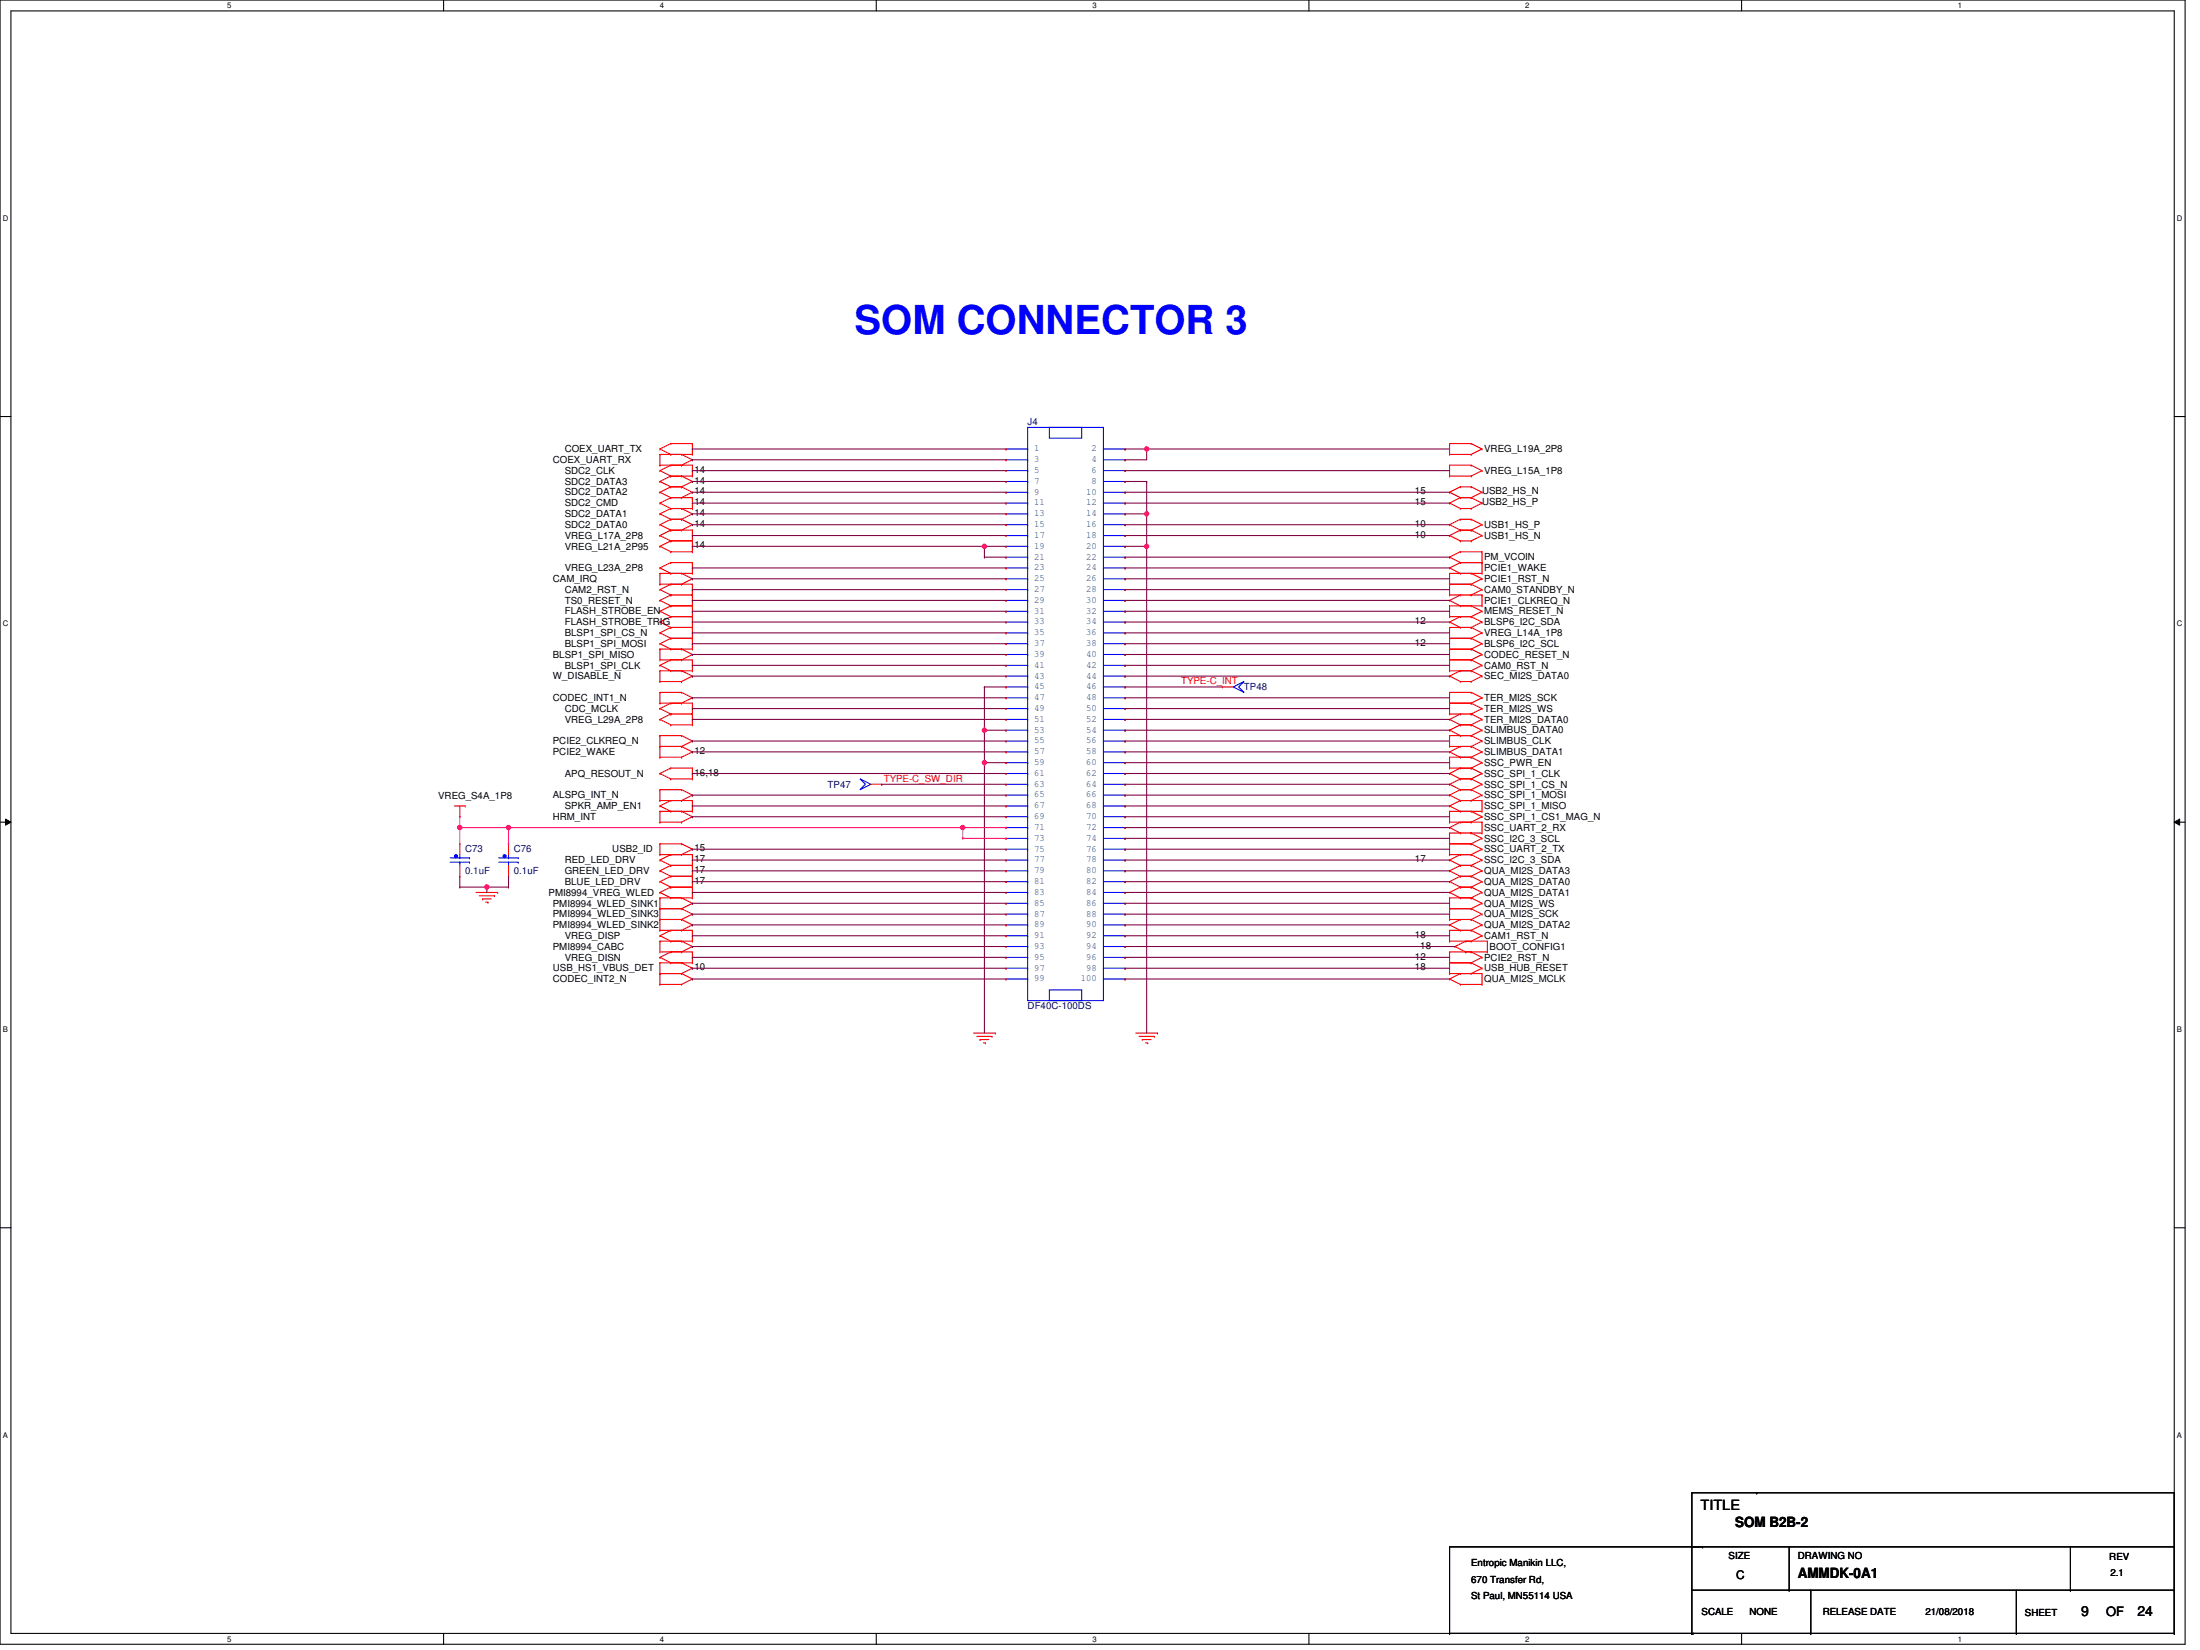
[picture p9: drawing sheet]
<svg xmlns="http://www.w3.org/2000/svg" width="610mm" height="457mm" viewBox="0 0 610 457" stroke-linecap="round" stroke-linejoin="round" font-family="sans-serif">
<path d="M0 0h605.5v455.6h-605.5zM3 3h599.5v449.6h-599.5z" fill="none" stroke="#000" stroke-width=".3"/>
<g fill="#fff">
<path d="M63 .3h1.2v2.4h-1.2z"/>
<path d="M63 452.9h1.2v2.4h-1.2z"/>
</g>
<path d="M122.9 0v3M122.9 452.6v3" fill="none" stroke="#000" stroke-width=".3"/>
<g fill="#fff">
<path d="M182.9 .3h1.1v2.4h-1.1z"/>
<path d="M182.9 452.9h1.1v2.4h-1.1z"/>
</g>
<path d="M242.8 0v3M242.8 452.6v3" fill="none" stroke="#000" stroke-width=".3"/>
<g fill="#fff">
<path d="M302.7 .3h1.2v2.4h-1.2z"/>
<path d="M302.7 452.9h1.2v2.4h-1.2z"/>
</g>
<path d="M362.7 0v3M362.7 452.6v3" fill="none" stroke="#000" stroke-width=".3"/>
<g fill="#fff">
<path d="M422.6 .3h1.2v2.4h-1.2z"/>
<path d="M422.6 452.9h1.2v2.4h-1.2z"/>
</g>
<path d="M482.6 0v3M482.6 452.6v3" fill="none" stroke="#000" stroke-width=".3"/>
<g fill="#fff">
<path d="M542.5 .3h1.2v2.4h-1.2z"/>
<path d="M542.5 452.9h1.2v2.4h-1.2z"/>
<path d="M.8 59.2h1.5v2.4h-1.5z"/>
<path d="M603.2 59.2h1.6v2.4h-1.6z"/>
<path d="M.8 171.6h1.5v2.4h-1.5z"/>
<path d="M603.2 171.6h1.6v2.4h-1.6z"/>
</g>
<path d="M0 115.4h3M602.5 115.4h3" fill="none" stroke="#000" stroke-width=".3"/>
<g fill="#fff">
<path d="M.8 284h1.4v2.4h-1.4z"/>
<path d="M603.2 284h1.4v2.4h-1.4z"/>
</g>
<path d="M0 227.8h3M602.5 227.8h3" fill="none" stroke="#000" stroke-width=".3"/>
<path d="M1.5 226.9l1.5 .9-1.5 .9zM602.5 227.8l1.5-.9v1.8z" fill="#000"/>
<path d="M1.5 226.9l1.5 .9-1.5 .9zM602.5 227.8l1.5-.9v1.8z" fill="none" stroke="#000" stroke-width=".28"/>
<g fill="#fff">
<path d="M.7 396.4h1.5v2.4h-1.5z"/>
<path d="M603.2 396.4h1.4v2.4h-1.4z"/>
</g>
<g fill="none" stroke="#000" stroke-width=".3">
<path d="M0 340.2h3M602.5 340.2h3M486.8 413.6h.1M401.7 428.6h.1M401.7 428.6h200.8M401.7 428.6v24M471.8 428.6h.1M495.8 428.6v12M573.7 428.6v12M602.5 428.6h.1M401.7 452.6h.1M401.7 452.6h200.8"/>
<path d="M468.8 452.6h.1M468.8 452.6v-39h133.7v39M468.8 440.6h133.7M469.1 452.6h.1M495.8 440.6h.1M501.8 452.6h.1M501.8 440.6v12M558.7 452.6h.1M558.7 440.6v12M573.7 440.6h.1M602.5 440.6h.1M602.5 452.6h.1"/>
</g>
<g fill="none" stroke="#f00" stroke-width=".3">
<path d="M182.9 124.4h.1M182.9 128.9h.1M182.9 125.9h.1M182.9 130.4h.1M182.9 133.4h.1M182.9 136.4h.1M182.9 139.4h.1M182.9 125.9h9M182.9 124.4l3 1.5M182.9 128.9h9M182.9 125.9v3M182.9 130.4l3 1.5"/>
<path d="M182.9 133.4l3 1.5M182.9 136.4l3 1.5M182.9 139.4l3 1.5M185.9 122.9h.1M185.9 125.9h.1M185.9 128.9h.1M185.9 131.9h.1M185.9 134.9h.1M185.9 137.9h.1M185.9 137.9h6M185.9 134.9h2.9M185.9 122.9l-3 1.5"/>
<path d="M185.9 122.9h6M185.9 128.9l-3 1.5M185.9 131.9h6M185.9 131.9l-3 1.5M185.9 134.9l-3 1.5M185.9 137.9l-3 1.5M188.8 125.9h.1M188.8 128.9h.1M188.8 131.9h.1M188.8 134.9h.1M188.8 137.9h.1M188.8 125.9l3.1 1.5"/>
<path d="M188.8 131.9l3.1 1.5M188.8 134.9l3.1 1.5M191.9 122.9h.1M191.9 125.9h.1M191.9 127.4h.1M191.9 128.9h.1M191.9 131.9h.1M191.9 133.4h.1M191.9 136.4h.1M191.9 137.9h.1M191.9 122.9v3M191.9 128.9v3"/>
<path d="M191.9 137.9v3M191.9 127.4l-3.1 1.5M191.9 133.4l-3.1 1.5M191.9 136.4l-3.1 1.5M401.7 136.4h.1M401.7 139.4h.1M401.7 125.9h.1M401.7 122.9h.1M401.7 131.9h.1M401.7 128.9h.1M401.7 136.4l2.9 1.5M401.7 139.4l2.9 1.5"/>
<path d="M401.7 122.9h5.9M401.7 125.9h5.9M401.7 128.9h5.9M401.7 131.9h5.9M401.7 122.9v3M401.7 128.9v3M404.6 137.9h.1M404.6 134.9h.1M404.6 137.9h3M404.6 134.9l-2.9 1.5M404.6 134.9h3M404.6 137.9l-2.9 1.5"/>
<path d="M407.6 137.9h.1M407.6 134.9h.1M407.6 122.9h.1M407.6 125.9h.1M407.6 128.9h.1M407.6 131.9h.1M407.6 134.9l3.1 1.5M407.6 137.9l3.1 1.5M407.6 122.9l3.1 1.5M407.6 128.9l3.1 1.5M410.7 136.4h.1M410.7 139.4h.1"/>
<path d="M410.7 124.4h.1M410.7 130.4h.1M410.7 136.4l-3.1 1.5M410.7 139.4l-3.1 1.5M410.7 124.4l-3.1 1.5M410.7 130.4l-3.1 1.5M182.9 142.4h.1M182.9 145.4h.1M182.9 148.4h.1M182.9 151.4h.1M182.9 157.4h.1M182.9 158.9h.1"/>
<path d="M182.9 158.9v3M182.9 142.4l3 1.5M182.9 145.4l3 1.5M182.9 148.4l3 1.5M182.9 151.4l3 1.5M182.9 158.9h9M182.9 157.4l3 1.5M185.9 140.9h.1M185.9 143.9h.1M185.9 146.9h.1M185.9 149.9h.1M185.9 152.9h.1"/>
<path d="M185.9 155.9h.1M185.9 158.9h.1M185.9 140.9h6M185.9 140.9l-3 1.5M185.9 143.9h2.9M185.9 143.9l-3 1.5M185.9 146.9h6M185.9 146.9l-3 1.5M185.9 149.9h6M185.9 149.9l-3 1.5M185.9 152.9h6M185.9 155.9l-3 1.5"/>
<path d="M185.9 155.9h6M188.8 140.9h.1M188.8 143.9h.1M188.8 146.9h.1M188.8 158.9h.1M188.8 140.9l3.1 1.5M188.8 143.9l3.1 1.5M188.8 158.9l3.1 1.5M191.9 140.9h.1M191.9 142.4h.1M191.9 145.4h.1M191.9 146.9h.1"/>
<path d="M191.9 149.9h.1M191.9 152.9h.1M191.9 155.9h.1M191.9 158.9h.1M191.9 146.9v6M191.9 155.9v3M191.9 142.4l-3.1 1.5M191.9 145.4l-3.1 1.5M401.7 145.4h.1M401.7 148.4h.1M401.7 154.4h.1M401.7 157.4h.1"/>
<path d="M401.7 158.9h.1M401.7 158.9h9M401.7 158.9v6M401.7 145.4l2.9 1.5M401.7 148.4l2.9 1.5M401.7 154.4l2.9 1.5M401.7 157.4l2.9 1.5M404.6 140.9h.1M404.6 143.9h.1M404.6 146.9h.1M404.6 149.9h.1M404.6 152.9h.1"/>
<path d="M404.6 155.9h.1M404.6 158.9h.1M404.6 140.9h3M404.6 143.9h3M404.6 146.9h3M404.6 149.9h3M404.6 152.9h6.1M404.6 155.9h6.1M404.6 143.9l-2.9 1.5M404.6 146.9l-2.9 1.5M404.6 152.9l-2.9 1.5M404.6 155.9l-2.9 1.5"/>
<path d="M407.6 140.9h.1M407.6 143.9h.1M407.6 146.9h.1M407.6 149.9h.1M407.6 158.9h.1M407.6 143.9l3.1 1.5M407.6 146.9l3.1 1.5M407.6 158.9l3.1 1.5M410.7 145.4h.1M410.7 148.4h.1M410.7 152.9h.1M410.7 155.9h.1"/>
<path d="M410.7 158.9h.1M410.7 145.4l-3.1 1.5M410.7 148.4l-3.1 1.5M410.7 152.9v6M182.9 161.9h.1M182.9 163.4h.1M182.9 166.4h.1M182.9 169.4h.1M182.9 172.4h.1M182.9 175.4h.1M182.9 178.4h.1M182.9 179.9h.1"/>
<path d="M182.9 179.9v3M182.9 161.9h9M182.9 163.4l3 1.5M182.9 166.4l3 1.5M182.9 169.4l3 1.5M182.9 172.4l3 1.5M182.9 175.4l3 1.5M182.9 179.9h9M182.9 178.4l3 1.5M185.9 161.9h.1M185.9 164.9h.1M185.9 167.9h.1"/>
<path d="M185.9 170.9h.1M185.9 173.9h.1M185.9 176.9h.1M185.9 179.9h.1M185.9 161.9l-3 1.5M185.9 164.9h6M185.9 164.9l-3 1.5M185.9 167.9h6M185.9 167.9l-3 1.5M185.9 170.9h6M185.9 170.9l-3 1.5M185.9 173.9h6"/>
<path d="M185.9 173.9l-3 1.5M185.9 176.9h6M185.9 176.9l-3 1.5M188.8 161.9h.1M188.8 179.9h.1M188.8 179.9l3.1 1.5M191.9 160.4h.1M191.9 161.9h.1M191.9 164.9h.1M191.9 167.9h.1M191.9 170.9h.1M191.9 173.9h.1"/>
<path d="M191.9 176.9h.1M191.9 179.9h.1M191.9 161.9v18M191.9 160.4l-3.1 1.5M401.7 164.9h.1M401.7 161.9h.1M401.7 166.4h.1M401.7 170.9h.1M401.7 167.9h.1M401.7 172.4h.1M401.7 176.9h.1M401.7 173.9h.1"/>
<path d="M401.7 179.9h.1M401.7 161.9h5.9M401.7 164.9h9M401.7 167.9h9M401.7 170.9h5.9M401.7 173.9h5.9M401.7 176.9h5.9M401.7 179.9h5.9M401.7 167.9v3M401.7 173.9v12M401.7 166.4l2.9 1.5M401.7 172.4l2.9 1.5"/>
<path d="M404.6 164.9h.1M404.6 167.9h.1M404.6 170.9h.1M404.6 173.9h.1M404.6 164.9l-2.9 1.5M404.6 170.9l-2.9 1.5M407.6 161.9h.1M407.6 164.9h.1M407.6 167.9h.1M407.6 170.9h.1M407.6 173.9h.1M407.6 176.9h.1"/>
<path d="M407.6 179.9h.1M407.6 161.9l3.1 1.5M407.6 167.9l3.1 1.5M407.6 170.9l3.1 1.5M407.6 173.9l3.1 1.5M407.6 176.9l3.1 1.5M407.6 179.9l3.1 1.5M410.7 163.4h.1M410.7 164.9h.1M410.7 167.9h.1M410.7 169.4h.1M410.7 172.4h.1"/>
<path d="M410.7 160.4h.1M410.7 175.4h.1M410.7 178.4h.1M410.7 163.4l-3.1 1.5M410.7 164.9v3M410.7 169.4l-3.1 1.5M410.7 172.4l-3.1 1.5M410.7 160.4l-3.1 1.5M410.7 175.4l-3.1 1.5M410.7 178.4l-3.1 1.5M182.9 182.9h.1M182.9 184.4h.1"/>
<path d="M182.9 188.8h.1M182.9 185.9h.1M182.9 194.8h.1M182.9 191.9h.1M182.9 196.3h.1M182.9 199.3h.1M182.9 185.9v2.9M182.9 191.9v2.9M182.9 182.9h9M182.9 185.9h9M182.9 184.4l3 1.5M182.9 188.8h5.9"/>
<path d="M182.9 191.9h5.9M182.9 194.8h9M182.9 196.3l3 1.5M182.9 199.3l3 1.5M185.9 182.9h.1M185.9 185.9h.1M185.9 194.8h.1M185.9 197.8h.1M185.9 182.9l-3 1.5M185.9 194.8l-3 1.5M185.9 197.8h6M185.9 197.8l-3 1.5"/>
<path d="M188.8 182.9h.1M188.8 185.9h.1M188.8 188.8h.1M188.8 191.9h.1M188.8 194.8h.1M188.8 185.9l3.1 1.4M188.8 191.9l3.1 1.5M191.9 181.4h.1M191.9 182.9h.1M191.9 185.9h.1M191.9 187.3h.1M191.9 193.4h.1"/>
<path d="M191.9 194.8h.1M191.9 197.8h.1M191.9 182.9v3M191.9 194.8v6M191.9 181.4l-3.1 1.5M191.9 187.3l-3.1 1.5M191.9 193.4l-3.1 1.4M401.7 182.9h.1M401.7 185.9h.1M401.7 187.3h.1M401.7 194.8h.1M401.7 191.9h.1"/>
<path d="M401.7 197.8h.1M401.7 199.3h.1M401.7 182.9h5.9M401.7 185.9h5.9M401.7 191.9h5.9M401.7 194.8h5.9M401.7 197.8h5.9M401.7 191.9v5.9M401.7 187.3l2.9 1.5M401.7 199.3l2.9 1.5M404.6 185.9h.1M404.6 188.8h.1"/>
<path d="M404.6 197.8h.1M404.6 188.8h3M404.6 185.9l-2.9 1.4M404.6 197.8l-2.9 1.5M407.6 182.9h.1M407.6 185.9h.1M407.6 188.8h.1M407.6 191.9h.1M407.6 194.8h.1M407.6 197.8h.1M407.6 182.9l3.1 1.5M407.6 185.9l3.1 1.4"/>
<path d="M407.6 191.9l3.1 1.5M407.6 194.8l3.1 1.5M407.6 197.8l3.1 1.5M410.7 181.4h.1M410.7 184.4h.1M410.7 187.3h.1M410.7 193.4h.1M410.7 196.3h.1M410.7 199.3h.1M410.7 181.4l-3.1 1.5M410.7 184.4l-3.1 1.5M410.7 187.3l-3.1 1.5"/>
<path d="M410.7 193.4l-3.1 1.4M410.7 196.3l-3.1 1.5M410.7 199.3l-3.1 1.5M182.9 206.8h.1M182.9 203.8h.1M182.9 209.8h.1M182.9 214.3h.1M182.9 218.8h.1M182.9 203.8v6M182.9 218.8v3M182.9 203.8h5.9M182.9 206.8h5.9"/>
<path d="M182.9 209.8h5.9M182.9 214.3l3 1.5M182.9 218.8h5.9M185.9 200.8h.1M185.9 212.8h.1M185.9 215.8h.1M185.9 200.8h6M185.9 212.8l-3 1.5M185.9 212.8h6M185.9 215.8h6M188.8 203.8h.1M188.8 206.8h.1"/>
<path d="M188.8 209.8h.1M188.8 218.8h.1M188.8 203.8l3.1 1.5M188.8 206.8l3.1 1.5M188.8 218.8l3.1 1.5M191.9 200.8h.1M191.9 205.3h.1M191.9 208.3h.1M191.9 212.8h.1M191.9 215.8h.1M191.9 212.8v3M191.9 205.3l-3.1 1.5"/>
<path d="M191.9 208.3l-3.1 1.5M401.7 202.3h.1M401.7 206.8h.1M401.7 203.8h.1M401.7 208.3h.1M401.7 212.8h.1M401.7 209.8h.1M401.7 214.3h.1M401.7 217.3h.1M401.7 203.8h5.9M401.7 206.8h5.9M401.7 209.8h5.9"/>
<path d="M401.7 212.8h5.9M401.7 203.8v3M401.7 209.8v3M401.7 202.3l2.9 1.5M401.7 208.3l2.9 1.5M401.7 214.3l2.9 1.5M401.7 217.3l2.9 1.5M404.6 200.8h.1M404.6 203.8h.1M404.6 206.8h.1M404.6 209.8h.1M404.6 212.8h.1"/>
<path d="M404.6 215.8h.1M404.6 218.8h.1M404.6 200.8h3M404.6 215.8h3M404.6 218.8h3M404.6 200.8l-2.9 1.5M404.6 206.8l-2.9 1.5M404.6 212.8l-2.9 1.5M404.6 215.8l-2.9 1.5M404.6 218.8l-2.9 1.5M407.6 200.8h.1M407.6 203.8h.1"/>
<path d="M407.6 206.8h.1M407.6 209.8h.1M407.6 212.8h.1M407.6 215.8h.1M407.6 218.8h.1M407.6 200.8l3.1 1.5M407.6 203.8l3.1 1.5M407.6 206.8l3.1 1.5M407.6 209.8l3.1 1.5M407.6 212.8l3.1 1.5M407.6 215.8l3.1 1.5M407.6 218.8l3.1 1.5"/>
<path d="M410.7 202.3h.1M410.7 205.3h.1M410.7 208.3h.1M410.7 211.3h.1M410.7 214.3h.1M410.7 217.3h.1M410.7 202.3l-3.1 1.5M410.7 205.3l-3.1 1.5M410.7 208.3l-3.1 1.5M410.7 211.3l-3.1 1.5M410.7 214.3l-3.1 1.5M410.7 217.3l-3.1 1.5"/>
<path d="M125.9 223.3h3M127.4 226.3h.1M127.4 223.3v3M128.9 223.3h.1M182.9 221.8h.1M182.9 223.3h.1M182.9 227.8h.1M182.9 224.8h.1M182.9 236.8h.1M182.9 233.8h.1M182.9 238.3h.1M182.9 224.8v3"/>
<path d="M182.9 233.8v3M182.9 221.8h9M182.9 224.8h9M182.9 223.3l3 1.5M182.9 227.8h5.9M182.9 233.8h5.9M182.9 236.8h9M182.9 238.3l3 1.5M185.9 221.8h.1M185.9 224.8h.1M185.9 236.8h.1M185.9 239.8h.1"/>
<path d="M185.9 221.8l-3 1.5M185.9 236.8l-3 1.5M185.9 239.8h6M185.9 239.8l-3 1.5M188.8 221.8h.1M188.8 224.8h.1M188.8 227.8h.1M188.8 233.8h.1M188.8 236.8h.1M188.8 224.8l3.1 1.5M188.8 233.8l3.1 1.5M191.9 220.3h.1"/>
<path d="M191.9 221.8h.1M191.9 224.8h.1M191.9 226.3h.1M191.9 235.3h.1M191.9 236.8h.1M191.9 239.8h.1M191.9 221.8v3M191.9 236.8v12M191.9 220.3l-3.1 1.5M191.9 226.3l-3.1 1.5M191.9 235.3l-3.1 1.5M401.7 220.3h.1"/>
<path d="M401.7 223.3h.1M401.7 227.8h.1M401.7 224.8h.1M401.7 229.3h.1M401.7 233.8h.1M401.7 230.8h.1M401.7 236.8h.1M401.7 238.3h.1M401.7 224.8h9M401.7 227.8h9M401.7 233.8h5.9M401.7 236.8h5.9"/>
<path d="M401.7 224.8v3M401.7 230.8v6M401.7 220.3l2.9 1.5M401.7 223.3l2.9 1.5M401.7 230.8h9M401.7 229.3l2.9 1.5M401.7 238.3l2.9 1.5M404.6 221.8h.1M404.6 224.8h.1M404.6 227.8h.1M404.6 230.8h.1M404.6 236.8h.1"/>
<path d="M404.6 239.8h.1M404.6 221.8h6.1M404.6 239.8h3M404.6 221.8l-2.9 1.5M404.6 227.8l-2.9 1.5M404.6 236.8l-2.9 1.5M404.6 239.8l-2.9 1.5M407.6 221.8h.1M407.6 224.8h.1M407.6 227.8h.1M407.6 230.8h.1M407.6 233.8h.1"/>
<path d="M407.6 236.8h.1M407.6 239.8h.1M407.6 224.8l3.1 1.5M407.6 230.8l3.1 1.5M407.6 233.8l3.1 1.5M407.6 236.8l3.1 1.5M407.6 239.8l3.1 1.5M410.7 220.3h.1M410.7 221.8h.1M410.7 224.8h.1M410.7 226.3h.1M410.7 227.8h.1"/>
<path d="M410.7 230.8h.1M410.7 232.3h.1M410.7 235.3h.1M410.7 238.3h.1M410.7 221.8v3M410.7 227.8v3M410.7 220.3l-3.1 1.5M410.7 226.3l-3.1 1.5M410.7 232.3l-3.1 1.5M410.7 235.3l-3.1 1.5M410.7 238.3l-3.1 1.5M131.9 247.3h6"/>
<path d="M132.8 248.2h4.2M133.7 249.1h.1M133.7 249.1h2.4M134.6 250h.6M135.2 250h.1M137 248.2h.1M137.9 247.3h.1M182.9 241.3h.1M182.9 244.3h.1M182.9 247.3h.1M182.9 251.8h.1M182.9 248.8h.1"/>
<path d="M182.9 254.8h.1M182.9 257.8h.1M182.9 259.3h.1M182.9 248.8v9M182.9 241.3l3 1.5M182.9 244.3l3 1.5M182.9 248.8h9M182.9 247.3l3 1.5M182.9 251.8h5.9M182.9 254.8h5.9M182.9 257.8h9M182.9 259.3l3 1.5"/>
<path d="M185.9 242.8h.1M185.9 245.8h.1M185.9 248.8h.1M185.9 257.8h.1M185.9 242.8h6M185.9 242.8l-3 1.5M185.9 245.8h6M185.9 245.8l-3 1.5M185.9 257.8l-3 1.5M188.8 248.8h.1M188.8 251.8h.1M188.8 254.8h.1"/>
<path d="M188.8 257.8h.1M188.8 248.8l3.1 1.5M188.8 251.8l3.1 1.5M188.8 254.8l3.1 1.5M191.9 242.8h.1M191.9 245.8h.1M191.9 248.8h.1M191.9 250.3h.1M191.9 253.3h.1M191.9 256.3h.1M191.9 257.8h.1M191.9 257.8v3"/>
<path d="M191.9 250.3l-3.1 1.5M191.9 253.3l-3.1 1.5M191.9 256.3l-3.1 1.5M401.7 241.3h.1M401.7 244.3h.1M401.7 247.3h.1M401.7 251.8h.1M401.7 248.8h.1M401.7 254.8h.1M401.7 256.3h.1M401.7 257.8h.1M401.7 248.8h5.9"/>
<path d="M401.7 251.8h5.9M401.7 254.8h5.9M401.7 257.8h5.9M401.7 248.8v6M401.7 257.8v3M401.7 241.3l2.9 1.5M401.7 244.3l2.9 1.5M401.7 247.3l2.9 1.5M401.7 256.3l2.9 1.5M404.6 242.8h.1M404.6 245.8h.1M404.6 248.8h.1"/>
<path d="M404.6 254.8h.1M404.6 257.8h.1M404.6 242.8h3M404.6 245.8h3M404.6 242.8l-2.9 1.5M404.6 245.8l-2.9 1.5M404.6 254.8l-2.9 1.5M407.6 242.8h.1M407.6 245.8h.1M407.6 248.8h.1M407.6 251.8h.1M407.6 254.8h.1"/>
<path d="M407.6 257.8h.1M407.6 242.8l3.1 1.5M407.6 245.8l3.1 1.5M407.6 248.8l3.1 1.5M407.6 251.8l3.1 1.5M407.6 254.8l3.1 1.5M407.6 257.8l3.1 1.5M410.7 241.3h.1M410.7 244.3h.1M410.7 247.3h.1M410.7 250.3h.1M410.7 253.3h.1"/>
<path d="M410.7 256.3h.1M410.7 259.3h.1M410.7 241.3l-3.1 1.5M410.7 244.3l-3.1 1.5M410.7 247.3l-3.1 1.5M410.7 250.3l-3.1 1.5M410.7 253.3l-3.1 1.5M410.7 256.3l-3.1 1.5M410.7 259.3l-3.1 1.5M182.9 263.8h.1M182.9 260.8h.1M182.9 265.3h.1"/>
<path d="M182.9 269.8h.1M182.9 266.8h.1M182.9 272.8h.1M182.9 260.8v3M182.9 266.8v6M182.9 260.8h9M182.9 263.8h9M182.9 266.8h9M182.9 265.3l3 1.5M182.9 269.8h5.9M182.9 272.8h5.9M185.9 260.8h.1"/>
<path d="M185.9 263.8h.1M185.9 266.8h.1M185.9 263.8l-3 1.5M188.8 260.8h.1M188.8 263.8h.1M188.8 266.8h.1M188.8 269.8h.1M188.8 272.8h.1M188.8 260.8l3.1 1.5M188.8 266.8l3.1 1.5M188.8 269.8l3.1 1.5M191.9 260.8h.1"/>
<path d="M191.9 262.3h.1M191.9 263.8h.1M191.9 266.8h.1M191.9 268.3h.1M191.9 271.3h.1M191.9 263.8v3M191.9 262.3l-3.1 1.5M191.9 268.3l-3.1 1.5M191.9 271.3l-3.1 1.5M401.7 260.8h.1M401.7 266.8h.1M401.7 263.8h.1"/>
<path d="M401.7 269.8h.1M401.7 271.3h.1M401.7 260.8h10.4M401.7 263.8h10.4M401.7 266.8h5.9M401.7 269.8h9M401.7 263.8v6M401.7 271.3l2.9 1.5M403.2 262.3h.1M403.2 262.3l2.9 1.5M404.6 269.8h.1M404.6 272.8h.1"/>
<path d="M404.6 272.8h6.1M404.6 269.8l-2.9 1.5M406.1 260.8h.1M406.1 263.8h.1M406.1 260.8l-2.9 1.5M407.6 260.8h.1M407.6 263.8h.1M407.6 266.8h.1M407.6 269.8h.1M407.6 263.8l3.1 1.5M407.6 266.8l3.1 1.5M410.7 265.3h.1"/>
<path d="M410.7 268.3h.1M410.7 269.8h.1M410.7 272.8h.1M410.7 269.8v3M410.7 265.3l-3.1 1.5M410.7 268.3l-3.1 1.5M412.1 260.8h.1M412.1 263.8h.1M412.1 260.8v3M269.8 286.3h6M270.7 287.2h4.2M271.6 288.1h.1"/>
<path d="M271.6 288.1h2.4M272.5 289h.6M273.1 289h.1M274.9 287.2h.1M275.8 286.3h.1M314.7 286.3h6M315.6 287.2h4.2M316.5 288.1h.1M316.5 288.1h2.4M317.4 289h.6M318 289h.1M319.8 287.2h.1"/>
<path d="M320.7 286.3h.1"/>
</g>
<path d="M138.2 238.9h5.4M138.2 237.7h5.4M140.9 238.9h.1M140.9 238.9v.9M143.6 238.9h.1M143.6 237.7h.1" fill="none" stroke="#00f" stroke-width=".3"/>
<circle cx="139.8" cy="237.2" r=".43" fill="#00f"/>
<g fill="none" stroke="#00f" stroke-width=".3">
<path d="M284.8 118.4h21v158.9h-21zM290.8 118.4h8.9v3h-8.9zM278.8 124.4h6M278.8 127.4h6M278.8 130.4h6M278.8 133.4h6M278.8 136.4h6M278.8 139.4h6M284.8 124.4h.1M284.8 127.4h.1M284.8 130.4h.1M284.8 133.4h.1"/>
<path d="M284.8 136.4h.1M284.8 139.4h.1M305.8 124.4h.1M305.8 127.4h.1M305.8 130.4h.1M305.8 133.4h.1M305.8 136.4h.1M305.8 139.4h.1M305.8 124.4h5.9M305.8 127.4h5.9M305.8 130.4h5.9M305.8 133.4h5.9"/>
<path d="M305.8 136.4h5.9M305.8 139.4h5.9M278.8 142.4h6M278.8 145.4h6M278.8 148.4h6M278.8 151.4h6M278.8 154.4h6M278.8 157.4h6M284.8 142.4h.1M284.8 145.4h.1M284.8 148.4h.1M284.8 151.4h.1"/>
<path d="M284.8 154.4h.1M284.8 157.4h.1M305.8 142.4h.1M305.8 145.4h.1M305.8 148.4h.1M305.8 151.4h.1M305.8 154.4h.1M305.8 157.4h.1M305.8 142.4h5.9M305.8 145.4h5.9M305.8 148.4h5.9M305.8 151.4h5.9"/>
<path d="M305.8 154.4h5.9M305.8 157.4h5.9M278.8 160.4h6M278.8 163.4h6M278.8 166.4h6M278.8 169.4h6M278.8 172.4h6M278.8 175.4h6M278.8 178.4h6M284.8 160.4h.1M284.8 163.4h.1M284.8 166.4h.1"/>
<path d="M284.8 169.4h.1M284.8 172.4h.1M284.8 175.4h.1M284.8 178.4h.1M305.8 160.4h.1M305.8 163.4h.1M305.8 166.4h.1M305.8 169.4h.1M305.8 172.4h.1M305.8 175.4h.1M305.8 178.4h.1M305.8 160.4h5.9"/>
<path d="M305.8 163.4h5.9M305.8 166.4h5.9M305.8 169.4h5.9M305.8 172.4h5.9M305.8 175.4h5.9M305.8 178.4h5.9M278.8 181.4h6M278.8 184.4h6M278.8 187.3h6M278.8 190.4h6M278.8 193.4h6M278.8 196.3h6"/>
<path d="M278.8 199.3h6M284.8 181.4h.1M284.8 184.4h.1M284.8 187.3h.1M284.8 190.4h.1M284.8 193.4h.1M284.8 196.3h.1M284.8 199.3h.1M305.8 181.4h.1M305.8 184.4h.1M305.8 187.3h.1M305.8 190.4h.1"/>
<path d="M305.8 193.4h.1M305.8 196.3h.1M305.8 199.3h.1M305.8 181.4h5.9M305.8 184.4h5.9M305.8 187.3h5.9M305.8 190.4h5.9M305.8 193.4h5.9M305.8 196.3h5.9M305.8 199.3h5.9M238.3 215.8l3 1.5-3 1.5 1.5-1.5zM278.8 202.3h6"/>
<path d="M278.8 205.3h6M278.8 208.3h6M278.8 211.3h6M278.8 214.3h6M278.8 217.3h6M284.8 202.3h.1M284.8 205.3h.1M284.8 208.3h.1M284.8 211.3h.1M284.8 214.3h.1M284.8 217.3h.1M305.8 202.3h.1"/>
<path d="M305.8 205.3h.1M305.8 208.3h.1M305.8 211.3h.1M305.8 214.3h.1M305.8 217.3h.1M305.8 202.3h5.9M305.8 205.3h5.9M305.8 208.3h5.9M305.8 211.3h5.9M305.8 214.3h5.9M305.8 217.3h5.9M124.7 238.9h5.4"/>
<path d="M124.7 237.7h5.4M127.4 238.9h.1M127.4 238.9v.9M130.1 238.9h.1M130.1 237.7h.1M140.9 237.7h.1M140.9 236.8v.9M278.8 220.3h6M278.8 223.3h6M278.8 226.3h6M278.8 229.3h6M278.8 232.3h6"/>
<path d="M278.8 235.3h6M278.8 238.3h6M284.8 220.3h.1M284.8 223.3h.1M284.8 226.3h.1M284.8 229.3h.1M284.8 232.3h.1M284.8 235.3h.1M284.8 238.3h.1M305.8 220.3h.1M305.8 223.3h.1M305.8 226.3h.1"/>
<path d="M305.8 229.3h.1M305.8 232.3h.1M305.8 235.3h.1M305.8 238.3h.1M305.8 220.3h5.9M305.8 223.3h5.9M305.8 226.3h5.9M305.8 229.3h5.9M305.8 232.3h5.9M305.8 235.3h5.9M305.8 238.3h5.9M278.8 241.3h6"/>
<path d="M278.8 244.3h6M278.8 247.3h6M278.8 253.3h6M278.8 250.3h6M278.8 256.3h6M278.8 259.3h6M284.8 241.3h.1M284.8 244.3h.1M284.8 247.3h.1M284.8 250.3h.1M284.8 253.3h.1M284.8 256.3h.1"/>
<path d="M284.8 259.3h.1M305.8 241.3h.1M305.8 244.3h.1M305.8 253.3h.1M305.8 247.3h.1M305.8 256.3h.1M305.8 250.3h.1M305.8 259.3h.1M305.8 241.3h5.9M305.8 244.3h5.9M305.8 247.3h5.9M305.8 253.3h5.9"/>
<path d="M305.8 250.3h5.9M305.8 256.3h5.9M305.8 259.3h5.9M278.8 262.3h6M278.8 265.3h6M278.8 268.3h6M278.8 271.3h6M284.8 262.3h.1M284.8 265.3h.1M284.8 268.3h.1M284.8 271.3h.1M290.8 274.3h8.9v3h-8.9z"/>
<path d="M305.8 262.3h.1M305.8 265.3h.1M305.8 268.3h.1M305.8 271.3h.1M305.8 262.3h5.9M305.8 265.3h5.9M305.8 268.3h5.9M305.8 271.3h5.9"/>
<circle cx="139.8" cy="237.2" r=".43"/>
</g>
<g fill="none" stroke="#f00" stroke-width=".3">
<path d="M278.8 124.4h.1M278.8 127.4h.1M278.8 130.4h.1M278.8 133.4h.1M278.8 136.4h.1M278.8 139.4h.1M311.7 124.4h.1M311.7 127.4h.1M311.7 130.4h.1M311.7 133.4h.1M311.7 136.4h.1M311.7 139.4h.1"/>
<path d="M278.8 142.4h.1M278.8 145.4h.1M278.8 148.4h.1M278.8 151.4h.1M278.8 154.4h.1M278.8 157.4h.1M311.7 142.4h.1M311.7 145.4h.1M311.7 148.4h.1M311.7 151.4h.1M311.7 154.4h.1M311.7 157.4h.1"/>
<path d="M278.8 160.4h.1M278.8 163.4h.1M278.8 166.4h.1M278.8 169.4h.1M278.8 172.4h.1M278.8 175.4h.1M278.8 178.4h.1M311.7 160.4h.1M311.7 163.4h.1M311.7 166.4h.1M311.7 169.4h.1M311.7 172.4h.1"/>
<path d="M311.7 175.4h.1M311.7 178.4h.1M278.8 181.4h.1M278.8 184.4h.1M278.8 187.3h.1M278.8 190.4h.1M278.8 193.4h.1M278.8 196.3h.1M278.8 199.3h.1M311.7 181.4h.1M311.7 184.4h.1M311.7 187.3h.1"/>
<path d="M311.7 190.4h.1M311.7 193.4h.1M311.7 196.3h.1M311.7 199.3h.1M241.3 217.3h3M244.3 217.3h.1M278.8 202.3h.1M278.8 205.3h.1M278.8 208.3h.1M278.8 211.3h.1M278.8 214.3h.1M278.8 217.3h.1"/>
<path d="M311.7 202.3h.1M311.7 205.3h.1M311.7 208.3h.1M311.7 211.3h.1M311.7 214.3h.1M311.7 217.3h.1M140.9 233.8h.1M140.9 233.8v3M140.9 239.8v3M278.8 220.3h.1M278.8 223.3h.1M278.8 226.3h.1"/>
<path d="M278.8 229.3h.1M278.8 232.3h.1M278.8 235.3h.1M278.8 238.3h.1M311.7 220.3h.1M311.7 223.3h.1M311.7 226.3h.1M311.7 229.3h.1M311.7 232.3h.1M311.7 235.3h.1M311.7 238.3h.1M140.9 242.8h.1"/>
<path d="M278.8 241.3h.1M278.8 244.3h.1M278.8 247.3h.1M278.8 250.3h.1M278.8 253.3h.1M278.8 256.3h.1M278.8 259.3h.1M311.7 241.3h.1M311.7 244.3h.1M311.7 253.3h.1M311.7 247.3h.1M311.7 256.3h.1"/>
<path d="M311.7 250.3h.1M311.7 259.3h.1M278.8 262.3h.1M278.8 265.3h.1M278.8 268.3h.1M278.8 271.3h.1M311.7 262.3h.1M311.7 265.3h.1M311.7 268.3h.1M311.7 271.3h.1"/>
</g>
<circle cx="126.4" cy="237.2" r=".43" fill="#00f"/>
<g fill="none" stroke="#00f" stroke-width=".3">
<path d="M341.7 190.4l3-1.6-1.5 1.6 1.5 1.5zM127.4 237.7h.1M127.4 236.8v.9"/>
<circle cx="126.4" cy="237.2" r=".43"/>
</g>
<path d="M338.7 190.4h.1M338.7 190.4h3M127.4 233.8h.1M127.4 233.8v3M127.4 239.8v3M127.4 242.8h.1" fill="none" stroke="#f00" stroke-width=".3"/>
<path d="M127.4 226.3h.1M127.4 226.3v3" fill="none" stroke="#f0f" stroke-width=".3"/>
<path d="M127.3 229.2l.2 .2z" fill-rule="evenodd" fill="#f0f"/>
<path d="M127.3 229.2l.2 .2z" fill="none" stroke="#f0f" stroke-width=".3"/>
<path d="M127.3 226.2l.2 .2z" fill-rule="evenodd" fill="#f0f"/>
<path d="M127.3 226.2l.2 .2zM127.4 229.3h.1M127.4 229.3v4.5" fill="none" stroke="#f0f" stroke-width=".3"/>
<path d="M127.3 233.7l.2 .2z" fill-rule="evenodd" fill="#f0f"/>
<path d="M127.3 233.7l.2 .2z" fill="none" stroke="#f0f" stroke-width=".3"/>
<path d="M127.3 229.2l.2 .2z" fill-rule="evenodd" fill="#f0f"/>
<path d="M127.3 229.2l.2 .2z" fill="none" stroke="#f0f" stroke-width=".3"/>
<circle cx="127.4" cy="229.3" r=".59" fill="#f0f"/>
<g fill="none" stroke="#f0f" stroke-width=".3">
<path d="M140.9 229.3h.1M140.9 229.3v4.5"/>
<circle cx="127.4" cy="229.3" r=".59"/>
</g>
<path d="M140.8 233.7l.2 .2z" fill-rule="evenodd" fill="#f0f"/>
<path d="M140.8 233.7l.2 .2z" fill="none" stroke="#f0f" stroke-width=".3"/>
<path d="M140.8 229.2l.2 .2z" fill-rule="evenodd" fill="#f0f"/>
<path d="M140.8 229.2l.2 .2z" fill="none" stroke="#f0f" stroke-width=".3"/>
<circle cx="140.9" cy="229.3" r=".59" fill="#f0f"/>
<g fill="none" stroke="#f0f" stroke-width=".3">
<path d="M140.9 229.3h.1M140.9 229.3h125.9"/>
<circle cx="140.9" cy="229.3" r=".59"/>
</g>
<path d="M266.7 229.2l.1 .2z" fill-rule="evenodd" fill="#f0f"/>
<path d="M266.7 229.2l.1 .2z" fill="none" stroke="#f0f" stroke-width=".3"/>
<path d="M140.8 229.2l.2 .2z" fill-rule="evenodd" fill="#f0f"/>
<path d="M140.8 229.2l.2 .2z" fill="none" stroke="#f0f" stroke-width=".3"/>
<path d="M127.4 245.8h.1M127.4 242.8v3M127.4 245.8h7.5M134.9 245.8h.1M134.9 245.8v1.5M140.9 242.8h.1M140.9 242.8v3" fill="none" stroke="#800040" stroke-width=".3"/>
<circle cx="134.9" cy="245.8" r=".59" fill="#f0f"/>
<circle cx="134.9" cy="245.8" r=".59" fill="none" stroke="#f0f" stroke-width=".3"/>
<path d="M311.7 145.4h.1M311.7 145.4h90M272.8 211.3h.1M272.8 211.3v75M134.9 245.8h6M140.9 245.8h.1" fill="none" stroke="#800040" stroke-width=".3"/>
<circle cx="272.8" cy="211.3" r=".59" fill="#f0f"/>
<circle cx="272.8" cy="211.3" r=".59" fill="none" stroke="#f0f" stroke-width=".3"/>
<path d="M317.7 151.4h.1M317.7 151.4v134.9" fill="none" stroke="#800040" stroke-width=".3"/>
<circle cx="317.7" cy="151.4" r=".59" fill="#f0f"/>
<g fill="none" stroke="#f0f" stroke-width=".3">
<path d="M266.8 232.3h.1M266.8 232.3h12"/>
<circle cx="317.7" cy="151.4" r=".59"/>
</g>
<g fill="none" stroke="#800040" stroke-width=".3">
<path d="M191.9 127.4h.1M191.9 130.4h.1M191.9 136.4h.1M191.9 139.4h.1M191.9 124.4h.1M191.9 133.4h.1M191.9 127.4h86.9M191.9 130.4h86.9M191.9 136.4h86.9M191.9 139.4h86.9M191.9 124.4h86.9M191.9 133.4h86.9"/>
<path d="M311.7 136.4h.1M311.7 130.4h.1M311.7 139.4h.1M311.7 130.4h90M311.7 136.4h90M311.7 139.4h90M191.9 145.4h.1M191.9 148.4h.1M191.9 157.4h.1M191.9 142.4h.1M191.9 145.4h86.9M191.9 148.4h86.9"/>
<path d="M191.9 157.4h86.9M191.9 142.4h86.9M311.7 142.4h.1M311.7 151.4h.1M311.7 154.4h.1M311.7 157.4h.1M311.7 148.4h.1M311.7 148.4h90M311.7 157.4h90M311.7 142.4h6M311.7 151.4h6M311.7 154.4h90"/>
<path d="M191.9 166.4h.1M191.9 172.4h.1M191.9 175.4h.1M191.9 169.4h.1M191.9 178.4h.1M191.9 160.4h.1M191.9 163.4h.1M191.9 166.4h86.9M191.9 172.4h86.9M191.9 175.4h86.9M191.9 178.4h86.9M191.9 169.4h86.9"/>
<path d="M191.9 163.4h86.9M191.9 160.4h86.9M311.7 166.4h.1M311.7 172.4h.1M311.7 175.4h.1M311.7 178.4h.1M311.7 169.4h.1M311.7 163.4h.1M311.7 160.4h.1M311.7 166.4h90M311.7 172.4h90M311.7 175.4h90"/>
<path d="M311.7 178.4h90M311.7 169.4h90M311.7 163.4h90M311.7 160.4h90M191.9 181.4h.1M191.9 184.4h.1M191.9 193.4h.1M191.9 187.3h.1M191.9 196.3h.1M191.9 199.3h.1M191.9 181.4h86.9M191.9 184.4h86.9"/>
<path d="M191.9 193.4h86.9M191.9 187.3h86.9M191.9 196.3h86.9M191.9 199.3h86.9M311.7 199.3h.1M311.7 196.3h.1M311.7 184.4h.1M311.7 193.4h.1M311.7 181.4h.1M311.7 187.3h.1M311.7 181.4h90M311.7 184.4h90"/>
<path d="M311.7 193.4h90M311.7 187.3h90M311.7 196.3h90M311.7 199.3h90M191.9 205.3h.1M191.9 214.3h.1M191.9 208.3h.1M191.9 205.3h86.9M191.9 214.3h86.9M191.9 208.3h86.9M244.3 217.3h.1M244.3 217.3h34.5"/>
<path d="M272.8 202.3h.1M272.8 211.3h.1M272.8 202.3h6M272.8 211.3h6M311.7 214.3h.1M311.7 208.3h.1M311.7 205.3h.1M311.7 202.3h.1M311.7 211.3h.1M311.7 217.3h.1M311.7 202.3h90M311.7 205.3h90"/>
<path d="M311.7 211.3h90M311.7 214.3h90M311.7 208.3h90M311.7 217.3h90M191.9 220.3h.1M191.9 223.3h.1M191.9 238.3h.1M191.9 226.3h.1M191.9 235.3h.1M191.9 220.3h86.9M191.9 223.3h86.9M191.9 238.3h86.9"/>
<path d="M191.9 226.3h86.9M191.9 235.3h86.9M311.7 232.3h.1M311.7 229.3h.1M311.7 238.3h.1M311.7 220.3h.1M311.7 223.3h.1M311.7 235.3h.1M311.7 220.3h90M311.7 223.3h90M311.7 238.3h90M311.7 232.3h90"/>
<path d="M311.7 229.3h90M311.7 235.3h90M191.9 241.3h.1M191.9 256.3h.1M191.9 244.3h.1M191.9 247.3h.1M191.9 250.3h.1M191.9 253.3h.1M191.9 259.3h.1M191.9 241.3h86.9M191.9 256.3h86.9M191.9 250.3h86.9"/>
<path d="M191.9 253.3h86.9M191.9 244.3h86.9M191.9 247.3h86.9M191.9 259.3h86.9M311.7 250.3h.1M311.7 253.3h.1M311.7 256.3h.1M311.7 241.3h.1M311.7 244.3h.1M311.7 247.3h.1M311.7 259.3h.1M311.7 241.3h90"/>
<path d="M311.7 256.3h90M311.7 250.3h90M311.7 253.3h90M311.7 244.3h90M311.7 247.3h90M311.7 259.3h90M191.9 262.3h.1M191.9 265.3h.1M191.9 271.3h.1M191.9 268.3h.1M191.9 262.3h86.9M191.9 265.3h86.9"/>
<path d="M191.9 271.3h86.9M191.9 268.3h86.9M311.7 265.3h.1M311.7 268.3h.1M311.7 262.3h.1M311.7 271.3h.1M311.7 262.3h91.5M311.7 265.3h90M311.7 271.3h90M311.7 268.3h90"/>
</g>
<path d="M278.7 232.2l.1 .2z" fill-rule="evenodd" fill="#f0f"/>
<path d="M278.7 232.2l.1 .2z" fill="none" stroke="#f0f" stroke-width=".3"/>
<path d="M266.7 232.2l.1 .2z" fill-rule="evenodd" fill="#f0f"/>
<path d="M266.7 232.2l.1 .2zM266.8 229.3h.1M266.8 229.3v3" fill="none" stroke="#f0f" stroke-width=".3"/>
<path d="M266.7 232.2l.1 .2z" fill-rule="evenodd" fill="#f0f"/>
<path d="M266.7 232.2l.1 .2z" fill="none" stroke="#f0f" stroke-width=".3"/>
<path d="M266.7 229.2l.1 .2z" fill-rule="evenodd" fill="#f0f"/>
<path d="M266.7 229.2l.1 .2z" fill="none" stroke="#f0f" stroke-width=".3"/>
<circle cx="266.8" cy="229.3" r=".59" fill="#f0f"/>
<circle cx="266.8" cy="229.3" r=".59" fill="none" stroke="#f0f" stroke-width=".3"/>
<g fill="none" stroke="#800040" stroke-width=".3">
<path d="M311.7 127.4h.1M317.7 124.4h.1M317.7 124.4v3h-6M272.8 154.4h.1M272.8 151.4h.1M272.8 154.4h6M272.8 151.4v3M272.8 190.4h.1M272.8 190.4h6M272.8 190.4v11.9M311.7 190.4h.1M311.7 190.4h27"/>
<path d="M311.7 226.3h.1M311.7 226.3h90"/>
</g>
<circle cx="272.8" cy="202.3" r=".59" fill="#f0f"/>
<circle cx="272.8" cy="202.3" r=".59" fill="none" stroke="#f0f" stroke-width=".3"/>
<path d="M311.7 133.4h.1M311.7 133.4h6M317.7 133.4h.1M317.7 133.4v18M317.7 142.4h.1M272.8 202.3h.1M272.8 202.3v9" fill="none" stroke="#800040" stroke-width=".3"/>
<circle cx="317.7" cy="142.4" r=".59" fill="#f0f"/>
<circle cx="317.7" cy="142.4" r=".59" fill="none" stroke="#f0f" stroke-width=".3"/>
<path d="M191.9 151.4h.1M191.9 151.4h86.9M272.8 151.4h.1" fill="none" stroke="#800040" stroke-width=".3"/>
<circle cx="272.8" cy="151.4" r=".59" fill="#f0f"/>
<g fill="none" stroke="#f0f" stroke-width=".3">
<path d="M266.8 229.3h.1M266.8 229.3h12"/>
<circle cx="272.8" cy="151.4" r=".59"/>
</g>
<path d="M278.7 229.2l.1 .2z" fill-rule="evenodd" fill="#f0f"/>
<path d="M278.7 229.2l.1 .2z" fill="none" stroke="#f0f" stroke-width=".3"/>
<path d="M266.7 229.2l.1 .2z" fill-rule="evenodd" fill="#f0f"/>
<path d="M127.4 229.3h.1M127.4 229.3h13.5M266.7 229.2l.1 .2z" fill="none" stroke="#f0f" stroke-width=".3"/>
<path d="M140.8 229.2l.2 .2z" fill-rule="evenodd" fill="#f0f"/>
<path d="M140.8 229.2l.2 .2z" fill="none" stroke="#f0f" stroke-width=".3"/>
<path d="M127.3 229.2l.2 .2z" fill-rule="evenodd" fill="#f0f"/>
<path d="M127.3 229.2l.2 .2z" fill="none" stroke="#f0f" stroke-width=".3"/>
<path d="M311.7 124.4h.1M311.7 124.4h90M317.7 124.4h.1" fill="none" stroke="#800040" stroke-width=".3"/>
<circle cx="317.7" cy="124.4" r=".59" fill="#f0f"/>
<circle cx="317.7" cy="124.4" r=".59" fill="none" stroke="#f0f" stroke-width=".3"/>
<circle cx="127.4" cy="229.3" r=".59" fill="#f0f"/>
<circle cx="127.4" cy="229.3" r=".59" fill="none" stroke="#f0f" stroke-width=".3"/>
<circle cx="140.9" cy="229.3" r=".59" fill="#f0f"/>
<circle cx="140.9" cy="229.3" r=".59" fill="none" stroke="#f0f" stroke-width=".3"/>
<circle cx="134.9" cy="245.8" r=".59" fill="#f0f"/>
<circle cx="134.9" cy="245.8" r=".59" fill="none" stroke="#f0f" stroke-width=".3"/>
<circle cx="272.8" cy="211.3" r=".59" fill="#f0f"/>
<circle cx="272.8" cy="211.3" r=".59" fill="none" stroke="#f0f" stroke-width=".3"/>
<circle cx="317.7" cy="151.4" r=".59" fill="#f0f"/>
<circle cx="317.7" cy="151.4" r=".59" fill="none" stroke="#f0f" stroke-width=".3"/>
<circle cx="266.8" cy="229.3" r=".59" fill="#f0f"/>
<circle cx="266.8" cy="229.3" r=".59" fill="none" stroke="#f0f" stroke-width=".3"/>
<circle cx="272.8" cy="202.3" r=".59" fill="#f0f"/>
<circle cx="272.8" cy="202.3" r=".59" fill="none" stroke="#f0f" stroke-width=".3"/>
<circle cx="317.7" cy="142.4" r=".59" fill="#f0f"/>
<circle cx="317.7" cy="142.4" r=".59" fill="none" stroke="#f0f" stroke-width=".3"/>
<circle cx="272.8" cy="151.4" r=".59" fill="#f0f"/>
<circle cx="272.8" cy="151.4" r=".59" fill="none" stroke="#f0f" stroke-width=".3"/>
<circle cx="317.7" cy="124.4" r=".59" fill="#f0f"/>
<circle cx="317.7" cy="124.4" r=".59" fill="none" stroke="#f0f" stroke-width=".3"/>
<text font-size="11.1" fill="#00f" x="236.8" y="92.5">SOM CONNECTOR 3</text>
<g font-size="3.9">
<text x="471.2" y="418.3">TITLE</text>
<text x="480.8" y="423.2">SOM B2B-2</text>
<text x="498.2" y="437.3">AMMDK-0A1</text>
<text x="576.7" y="447.7">9</text>
<text x="592.3" y="447.7">24</text>
</g>
<text font-size="3.6" x="583.6" y="447.7">OF</text>
<text font-size="3.3" x="481.1" y="437.6">C</text>
<g font-size="2.7" fill="#000080">
<text x="284.8" y="117.8">J4</text>
<text x="344.7" y="191.2">TP48</text>
<text x="229.3" y="218.2">TP47</text>
<text x="128.9" y="236.2">C73</text>
<text x="142.4" y="236.2">C76</text>
<text x="128.9" y="242.2">0.1uF</text>
<text x="142.4" y="242.2">0.1uF</text>
<text x="284.8" y="279.7">DF40C-100DS</text>
</g>
<g font-size="2.7">
<text x="156.5" y="125.3">COEX_UART_TX</text>
<text x="411.2" y="125.3">VREG_L19A_2P8</text>
<text x="153.2" y="128.3">COEX_UART_RX</text>
<text x="156.5" y="131.3">SDC2_CLK</text>
<text x="192.4" y="131">14</text>
<text x="411.2" y="131.3">VREG_L15A_1P8</text>
<text x="156.5" y="134.3">SDC2_DATA3</text>
<text x="156.5" y="137.3">SDC2_DATA2</text>
<text x="192.4" y="134">14</text>
<text x="192.4" y="137">14</text>
<text x="392.1" y="137">15</text>
<text x="410.7" y="137">USB2_HS_N</text>
<text x="156.5" y="140.3">SDC2_CMD</text>
<text x="156.5" y="143.3">SDC2_DATA1</text>
<text x="192.4" y="140">14</text>
<text x="192.4" y="143">14</text>
<text x="392.1" y="140">15</text>
<text x="410.7" y="140">USB2_HS_P</text>
<text x="156.5" y="146.3">SDC2_DATA0</text>
<text x="156.5" y="149.3">VREG_L17A_2P8</text>
<text x="192.4" y="146">14</text>
<text x="392.1" y="146">10</text>
<text x="392.1" y="149">10</text>
<text x="411.2" y="146.3">USB1_HS_P</text>
<text x="411.2" y="149.3">USB1_HS_N</text>
<text x="156.5" y="152.3">VREG_L21A_2P95</text>
<text x="192.4" y="152">14</text>
<text x="411.2" y="155.3">PM_VCOIN</text>
<text x="153.2" y="161.3">CAM_IRQ</text>
<text x="156.5" y="158.3">VREG_L23A_2P8</text>
<text x="411.2" y="158.3">PCIE1_WAKE</text>
<text x="411.2" y="161.3">PCIE1_RST_N</text>
<text x="156.5" y="164.3">CAM2_RST_N</text>
<text x="156.5" y="167.3">TS0_RESET_N</text>
<text x="411.2" y="164.3">CAM0_STANDBY_N</text>
<text x="411.2" y="167.3">PCIE1_CLKREQ_N</text>
<text x="156.5" y="170.3">FLASH_STROBE_EN</text>
<text x="156.5" y="173.3">FLASH_STROBE_TRIG</text>
<text x="392.1" y="173">12</text>
<text x="411.2" y="170.3">MEMS_RESET_N</text>
<text x="411.2" y="173.3">BLSP6_I2C_SDA</text>
<text x="156.5" y="176.3">BLSP1_SPI_CS_N</text>
<text x="156.5" y="179.3">BLSP1_SPI_MOSI</text>
<text x="392.1" y="179">12</text>
<text x="411.2" y="176.3">VREG_L14A_1P8</text>
<text x="411.2" y="179.3">BLSP6_I2C_SCL</text>
<text x="153.2" y="182.2">BLSP1_SPI_MISO</text>
<text x="156.5" y="185.2">BLSP1_SPI_CLK</text>
<text x="411.2" y="182.2">CODEC_RESET_N</text>
<text x="411.2" y="185.2">CAM0_RST_N</text>
<text x="153.2" y="188.3">W_DISABLE_N</text>
<text x="411.2" y="188.3">SEC_MI2S_DATA0</text>
<text x="153.2" y="194.2">CODEC_INT1_N</text>
<text x="156.5" y="197.2">CDC_MCLK</text>
<text x="411.2" y="194.2">TER_MI2S_SCK</text>
<text x="411.2" y="197.2">TER_MI2S_WS</text>
<text x="156.5" y="200.2">VREG_L29A_2P8</text>
<text x="411.2" y="200.2">TER_MI2S_DATA0</text>
<text x="411.2" y="203.2">SLIMBUS_DATA0</text>
<text x="153.2" y="206.2">PCIE2_CLKREQ_N</text>
<text x="153.2" y="209.2">PCIE2_WAKE</text>
<text x="192.4" y="208.9">12</text>
<text x="411.2" y="206.2">SLIMBUS_CLK</text>
<text x="411.2" y="209.2">SLIMBUS_DATA1</text>
<text x="156.5" y="215.2">APQ_RESOUT_N</text>
<text x="192.4" y="214.9">16,18</text>
<text x="411.2" y="212.2">SSC_PWR_EN</text>
<text x="411.2" y="215.2">SSC_SPI_1_CLK</text>
<text x="121.4" y="221.5">VREG_S4A_1P8</text>
<text x="153.2" y="221.2">ALSPG_INT_N</text>
<text x="411.2" y="218.2">SSC_SPI_1_CS_N</text>
<text x="411.2" y="221.2">SSC_SPI_1_MOSI</text>
<text x="153.2" y="227.2">HRM_INT</text>
<text x="156.5" y="224.2">SPKR_AMP_EN1</text>
<text x="411.2" y="224.2">SSC_SPI_1_MISO</text>
<text x="411.2" y="227.2">SSC_SPI_1_CS1_MAG_N</text>
<text x="411.2" y="230.2">SSC_UART_2_RX</text>
<text x="411.2" y="233.2">SSC_I2C_3_SCL</text>
<text x="156.5" y="239.2">RED_LED_DRV</text>
<text x="169.7" y="236.2">USB2_ID</text>
<text x="192.4" y="238.9">17</text>
<text x="192.4" y="235.9">15</text>
<text x="392.1" y="238.9">17</text>
<text x="411.2" y="236.2">SSC_UART_2_TX</text>
<text x="411.2" y="239.2">SSC_I2C_3_SDA</text>
<text x="156.5" y="242.2">GREEN_LED_DRV</text>
<text x="156.5" y="245.2">BLUE_LED_DRV</text>
<text x="192.4" y="241.9">17</text>
<text x="192.4" y="244.9">17</text>
<text x="411.2" y="242.2">QUA_MI2S_DATA3</text>
<text x="411.2" y="245.2">QUA_MI2S_DATA0</text>
<text x="152" y="248.2">PMI8994_VREG_WLED</text>
<text x="153.2" y="251.2">PMI8994_WLED_SINK1</text>
<text x="411.2" y="248.2">QUA_MI2S_DATA1</text>
<text x="411.2" y="251.2">QUA_MI2S_WS</text>
<text x="153.2" y="254.2">PMI8994_WLED_SINK3</text>
<text x="153.2" y="257.2">PMI8994_WLED_SINK2</text>
<text x="411.2" y="254.2">QUA_MI2S_SCK</text>
<text x="411.2" y="257.2">QUA_MI2S_DATA2</text>
<text x="153.2" y="263.2">PMI8994_CABC</text>
<text x="156.5" y="260.2">VREG_DISP</text>
<text x="392.1" y="259.9">18</text>
<text x="393.6" y="262.9">18</text>
<text x="411.2" y="260.2">CAM1_RST_N</text>
<text x="412.7" y="263.2">BOOT_CONFIG1</text>
<text x="153.2" y="269.2">USB_HS1_VBUS_DET</text>
<text x="156.5" y="266.2">VREG_DISN</text>
<text x="192.4" y="268.9">10</text>
<text x="392.1" y="265.9">12</text>
<text x="392.1" y="268.9">18</text>
<text x="411.2" y="266.2">PCIE2_RST_N</text>
<text x="411.2" y="269.2">USB_HUB_RESET</text>
<text x="153.2" y="272.2">CODEC_INT2_N</text>
<text x="411.2" y="272.2">QUA_MI2S_MCLK</text>
<text x="479" y="431.9">SIZE</text>
<text x="498.2" y="431.9">DRAWING NO</text>
<text x="407.6" y="434">Entropic Manikin LLC,</text>
<text x="584.5" y="432.2">REV</text>
<text x="584.8" y="436.7">2.1</text>
<text x="407.6" y="438.5">670 Transfer Rd,</text>
<text x="407.6" y="443">St Paul, MN55114 USA</text>
<text x="471.5" y="447.5">SCALE</text>
<text x="484.8" y="447.5">NONE</text>
<text x="505.1" y="447.5">RELEASE DATE</text>
<text x="533.5" y="447.5">21/08/2018</text>
<text x="561.1" y="447.8">SHEET</text>
</g>
<g font-size="2.7" fill="#004080">
<text x="286.6" y="125.1">1</text>
<text x="302.4" y="125.1">2</text>
<text x="286.6" y="128.1">3</text>
<text x="286.6" y="131.1">5</text>
<text x="302.4" y="128.1">4</text>
<text x="302.4" y="131.1">6</text>
<text x="286.6" y="134.1">7</text>
<text x="286.6" y="137.1">9</text>
<text x="300.9" y="137.1">10</text>
<text x="302.4" y="134.1">8</text>
<text x="286.6" y="140.1">11</text>
<text x="286.6" y="143.1">13</text>
<text x="300.9" y="140.1">12</text>
<text x="300.9" y="143.1">14</text>
<text x="286.6" y="146">15</text>
<text x="286.6" y="149.1">17</text>
<text x="300.9" y="146">16</text>
<text x="300.9" y="149.1">18</text>
<text x="286.6" y="152">19</text>
<text x="286.6" y="155">21</text>
<text x="300.9" y="152">20</text>
<text x="300.9" y="155">22</text>
<text x="286.6" y="158.1">23</text>
<text x="286.6" y="161">25</text>
<text x="300.9" y="158.1">24</text>
<text x="300.9" y="161">26</text>
<text x="286.6" y="164">27</text>
<text x="286.6" y="167">29</text>
<text x="300.9" y="164">28</text>
<text x="300.9" y="167">30</text>
<text x="286.6" y="170">31</text>
<text x="286.6" y="173">33</text>
<text x="300.9" y="170">32</text>
<text x="300.9" y="173">34</text>
<text x="286.6" y="176">35</text>
<text x="286.6" y="179">37</text>
<text x="300.9" y="176">36</text>
<text x="300.9" y="179">38</text>
<text x="286.6" y="182">39</text>
<text x="286.6" y="185">41</text>
<text x="300.9" y="182">40</text>
<text x="300.9" y="185">42</text>
<text x="286.6" y="188">43</text>
<text x="286.6" y="191">45</text>
<text x="300.9" y="188">44</text>
<text x="300.9" y="191">46</text>
<text x="286.6" y="194">47</text>
<text x="286.6" y="197">49</text>
<text x="300.9" y="194">48</text>
<text x="300.9" y="197">50</text>
<text x="286.6" y="200">51</text>
<text x="286.6" y="203">53</text>
<text x="300.9" y="200">52</text>
<text x="300.9" y="203">54</text>
<text x="286.6" y="206">55</text>
<text x="286.6" y="209">57</text>
<text x="300.9" y="206">56</text>
<text x="300.9" y="209">58</text>
<text x="286.6" y="212">59</text>
<text x="286.6" y="215">61</text>
<text x="300.9" y="212">60</text>
<text x="300.9" y="215">62</text>
<text x="286.6" y="218">63</text>
<text x="286.6" y="221">65</text>
<text x="300.9" y="218">64</text>
<text x="300.9" y="221">66</text>
<text x="286.6" y="224">67</text>
<text x="286.6" y="227">69</text>
<text x="300.9" y="224">68</text>
<text x="300.9" y="227">70</text>
<text x="286.6" y="230">71</text>
<text x="286.6" y="233">73</text>
<text x="300.9" y="230">72</text>
<text x="300.9" y="233">74</text>
<text x="286.6" y="236">75</text>
<text x="286.6" y="239">77</text>
<text x="300.9" y="236">76</text>
<text x="300.9" y="239">78</text>
<text x="286.6" y="242">79</text>
<text x="286.6" y="245">81</text>
<text x="300.9" y="242">80</text>
<text x="300.9" y="245">82</text>
<text x="286.6" y="248">83</text>
<text x="286.6" y="251">85</text>
<text x="300.9" y="248">84</text>
<text x="300.9" y="251">86</text>
<text x="286.6" y="254">87</text>
<text x="286.6" y="256.9">89</text>
<text x="300.9" y="254">88</text>
<text x="300.9" y="256.9">90</text>
<text x="286.6" y="259.9">91</text>
<text x="286.6" y="263">93</text>
<text x="300.9" y="259.9">92</text>
<text x="300.9" y="263">94</text>
<text x="286.6" y="265.9">95</text>
<text x="286.6" y="268.9">97</text>
<text x="300.9" y="265.9">96</text>
<text x="300.9" y="268.9">98</text>
<text x="286.6" y="271.9">99</text>
<text x="299.4" y="271.9">100</text>
</g>
<g font-size="2.7" fill="#f00">
<text x="327.3" y="189.7">TYPE-C_INT</text>
<text x="244.9" y="216.6">TYPE-C_SW_DIR</text>
</g>
<g font-size="2.1">
<text x="63" y="2.3">5</text>
<text x="182.9" y="2.3">4</text>
<text x="302.7" y="2.3">3</text>
<text x="422.6" y="2.3">2</text>
<text x="542.5" y="2.3">1</text>
<text x=".8" y="61.2">D</text>
<text x="603.2" y="61.2">D</text>
<text x=".8" y="173.5">C</text>
<text x="603.2" y="173.5">C</text>
<text x=".8" y="285.9">B</text>
<text x="603.2" y="285.9">B</text>
<text x=".8" y="398.3">A</text>
<text x="603.2" y="398.3">A</text>
<text x="63" y="454.8">5</text>
<text x="182.9" y="454.8">4</text>
<text x="302.7" y="454.8">3</text>
<text x="422.6" y="454.8">2</text>
<text x="542.5" y="454.8">1</text>
</g>
</svg>
